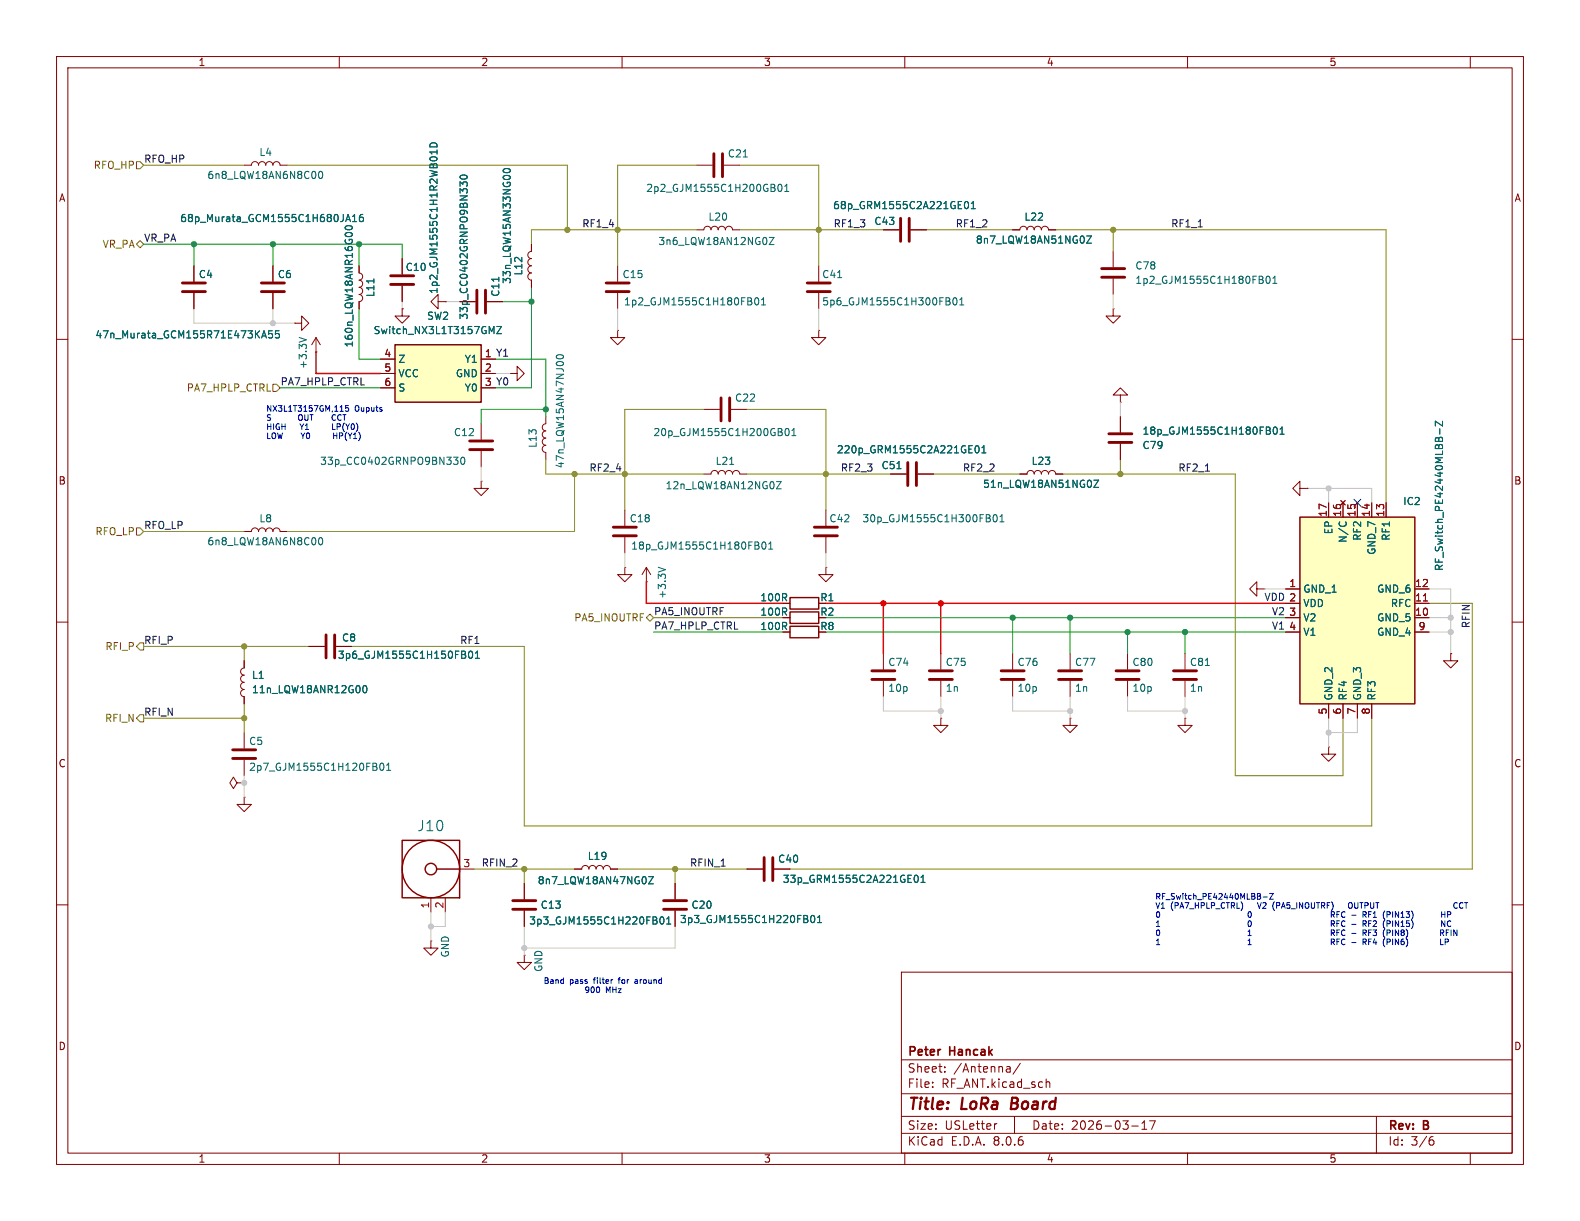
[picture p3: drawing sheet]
<svg xmlns="http://www.w3.org/2000/svg" width="279mm" height="216mm" viewBox="0 0 279 216" stroke-linecap="round" stroke-linejoin="round" font-family="sans-serif">
<g fill="none" stroke="#840000" stroke-width=".18">
<path d="M10 10h259.4v195.9h-259.4zM12 12h255.4v191.9h-255.4zM60 10v2M110 10v2M160 10v2M210 10v2M260 10v2M123.2 29.2h2.8M128 29.2h2.8M10 60h2M109.2 47v2.8M109.2 51.8v2.8"/>
<path d="M123.2 40.6h1.3a.64 .64 0 0 1 .6-.6 .64 .64 0 0 1 .6 .6 .64 .64 0 0 1 .7-.6 .64 .64 0 0 1 .6 .6 .64 .64 0 0 1 .6-.6 .64 .64 0 0 1 .7 .6 .64 .64 0 0 1 .6-.6 .64 .64 0 0 1 .6 .6h1.3M267.4 60h2M124.5 72.4h2.8M129.3 72.4h2.8M43.2 94h1.2a.64 .64 0 0 1 .7-.7 .64 .64 0 0 1 .6 .7 .64 .64 0 0 1 .7-.7 .64 .64 0 0 1 .6 .7 .64 .64 0 0 1 .6-.7 .64 .64 0 0 1 .7 .7 .64 .64 0 0 1 .6-.7 .64 .64 0 0 1 .6 .7h1.3M110.5 90.2v2.8M110.5 95v2.8M124.5 83.8h1.2a.64 .64 0 0 1 .7-.6 .64 .64 0 0 1 .6 .6 .64 .64 0 0 1 .6-.6 .64 .64 0 0 1 .7 .6 .64 .64 0 0 1 .6-.6 .64 .64 0 0 1 .6 .6 .64 .64 0 0 1 .7-.6 .64 .64 0 0 1 .6 .6h1.3M229.9 86.4v1.2l-1.3-1.2 1.3-1.3v1.3h1.2M231.1 86.4h.1M10 110h2M54.6 114.3h2.8"/>
<path d="M59.4 114.3h2.8M110.5 100.3v1.3h-1.3l1.3 1.3 1.3-1.3h-1.3M110.5 100.3h.1M114.3 102.9h.1M114.3 100.3l.8 1.3M114.3 100.3v2.6M114.3 100.3l-.8 1.3M138.4 106.7h1.3M138.4 109.2h1.3M146 100.3v1.3h-1.2l1.2 1.3 1.3-1.3h-1.3M146 100.3h.1M199.4 115.6v2.8"/>
<path d="M209.5 115.6v2.8M222.2 104.1v1.3l-1.2-1.3 1.2-1.2v1.2h1.3M223.5 104.1h.1M267.4 110h2M189.2 127v1.3h-1.2l1.2 1.2 1.3-1.2h-1.3M189.2 127h.1M199.4 120.4v2.8M209.5 127v1.3h-1.2l1.2 1.2 1.3-1.2h-1.3M209.5 127h.1M209.5 120.4v2.8M234.9 132.1v1.3h-1.2l1.2 1.2 1.3-1.2h-1.3M234.9 132.1h.1"/>
<path d="M10 160h2M267.4 160h2M159.4 171.9h108v32h-108zM159.4 197.4h108M159.4 193.4h108M159.4 187.4h108M164.9 192.1v.2M164.9 191.4v.1M167.1 189.4v.2M167.1 188.7v.1M176.3 198.7l-.3 .1M178.1 188.6l.5 .1v.9"/>
<path d="M178.6 189.5l-.5 .1M178.6 188.9l-.5 .1M179.4 197.4v3M180.4 188l-1.3 1.9M185.1 191.4h.5v.9M200.1 199.1h1.2M201.9 199.7h.9M201.9 198.6l.5-.4v1.5M203.3 198.2h1l-.7 1.5M243.4 197.4v6.5M60 203.9v2M110 203.9v2"/>
<path d="M159.4 200.4h108M160 203.9v2M210 203.9v2M253 201.6h.3l.3 .2-.1 .5-.5 .2M253.4 201l-.4 .1M260 203.9v2"/>
</g>
<path d="M179 194.1l-.3 2h.8" fill="none" stroke="#840000" stroke-width=".4"/>
<g fill="none" stroke="#006464" stroke-width=".18">
<path d="M131.4 27.8h.8M137 33.3v.4M137.7 32.6h.2a.68 .68 0 0 1 .4 .6 .68 .68 0 0 1-.4 .7 .84 .84 0 0 1-.2-1.3zM138.8 33.9h.7M138.8 32.9l.3-.3v1.3M132.7 53.3l.3 .2-.1 .3-.2 .1M132.8 52.7l.1 .2-.1 .3M133.6 52.8l.2-.2a.68 .68 0 0 1 .4 .7 .68 .68 0 0 1-.4 .6l-.2-.1-.2-.4zM134.7 53.9h.7M134.7 53l.3-.4v1.3M136 42h.9l-.9 1.3h.9M138.3 76.5v.4"/>
<path d="M138.9 75.9l.2-.1a.68 .68 0 0 1 .5 .6 .68 .68 0 0 1-.5 .6l-.2-.1-.1-.4zM140 77h.8M140 76.1l.4-.3v1.2M56.5 95.2l.1-.1a.68 .68 0 0 1 .5 .6 .68 .68 0 0 1-.5 .6l-.1-.1-.2-.3zM129 82.1h.8M133.9 96.4l.3 .3v.3l-.2 .1M134.1 95.9l.1 .2-.1 .3M134.8 96l.2-.2a.68 .68 0 0 1 .5 .7 .68 .68 0 0 1-.5 .6l-.2-.1-.1-.4zM135.9 97.1h.8M135.9 96.2l.4-.4v1.3M137.3 85.2h.8l-.8 1.2h.8M82.1 115.7l.3 .3-.1 .3-.2 .1"/>
<path d="M82.2 115.2l.1 .2-.1 .3M83 115.2l.2-.1a.68 .68 0 0 1 .4 .7 .68 .68 0 0 1-.4 .6 .84 .84 0 0 1-.2-1.2zM84.1 116.4h.7M84.1 115.5l.3-.4v1.3M116.4 100.3l1.3 .4M213.1 117.7h.8"/>
</g>
<g fill="none" stroke="#840000" stroke-width=".51">
<path d="M126.2 27.2v4M127.8 27.2v4M107.2 50h4.1M107.2 51.6h4.1M127.5 70.4v4M129 70.4v4M108.5 93.2h4M108.5 94.7h4M57.7 112.3v4M59.2 112.3v4M197.4 118.6h4M207.5 118.6h4.1"/>
<path d="M197.4 120.1h4M207.5 120.1h4.1"/>
</g>
<path d="M139.7 105.7h5.1v2h-5.1zM139.7 108.2h5.1v2h-5.1z" fill="none" stroke="#840000" stroke-width=".25"/>
<path d="M229.9 91.4h20.3v33.1h-20.3z" fill="#ffffc2"/>
<path d="M229.9 91.4h20.3v33.1h-20.3z" fill="none" stroke="#840000" stroke-width=".25"/>
<g fill="none" stroke="#840000" stroke-width=".18">
<path d="M234.9 88.9v2.5M237.1 88.5l.8 .8M237.5 88.9v2.5M237.9 88.5l-.8 .8M240 88.9v2.5M242.6 88.9v2.5M245.1 88.9v2.5M227.3 104.1h2.6M227.3 109.2h2.6M227.3 106.7h2.6M227.3 111.8h2.6M250.2 104.1h2.5"/>
<path d="M250.2 109.2h2.5M250.2 106.7h2.5M250.2 111.8h2.5M234.9 124.5v2.5M237.5 124.5v2.5M240 124.5v2.5M242.6 124.5v2.5"/>
</g>
<path d="M251.7 106.3h.7" fill="none" stroke="#a90000" stroke-width=".18"/>
<path d="M254.6 75.8v1M255.1 74.5v.8l-1.3-.8v.8M236.9 92.3l-.1 .2M237.9 92.3l.2 .2" fill="none" stroke="#006464" stroke-width=".18"/>
<path d="M69.8 61h15.3v10.1h-15.3z" fill="#ffffc2"/>
<g fill="none" stroke="#840000" stroke-width=".25">
<path d="M69.8 61h15.3v10.1h-15.3zM139.7 110.7h5.1v2.1h-5.1zM71.1 148.6h10.2v10.2h-10.2zM77.2 153.7h4.1"/>
<circle cx="76.2" cy="153.7" r="5.1"/>
<circle cx="76.2" cy="153.7" r="1.02"/>
</g>
<g fill="none" stroke="#840000" stroke-width=".18">
<path d="M43.2 29.2h1.2a.64 .64 0 0 1 .7-.6 .64 .64 0 0 1 .6 .6 .64 .64 0 0 1 .7-.6 .64 .64 0 0 1 .6 .6 .64 .64 0 0 1 .6-.6 .64 .64 0 0 1 .7 .6 .64 .64 0 0 1 .6-.6 .64 .64 0 0 1 .6 .6h1.3M34.3 47v2.8M34.3 51.8v2.8M48.3 47v2.8M48.3 51.8v2.8M52.1 57.2h1.2v1.2l1.3-1.2-1.3-1.3v1.3M52.1 57.2h.1M55.9 59.7l.7 1.3M55.9 59.7v2.5M55.9 59.7l-.8 1.3M63.5 49.5a.64 .64 0 0 1 .6 .7 .64 .64 0 0 1-.6 .6 .64 .64 0 0 1 .6 .6 .64 .64 0 0 1-.6 .7 .63 .63 0 0 1 .6 .6 .63 .63 0 0 1-.6 .6v1.3M63.5 47v1.3a.63 .63 0 0 1 .6 .6 .63 .63 0 0 1-.6 .6"/>
<path d="M71.1 54.6v1.3h-1.3l1.3 1.3 1.3-1.3h-1.3M71.1 54.6h.1M71.1 45.7v2.8M71.1 50.5v2.8M77.5 53.3v1.3l-1.3-1.3 1.3-1.2v1.2h1.2M78.7 53.3h.1M81.3 53.3h2.8M86.1 53.3h2.8M94 43.2v1.3a.64 .64 0 0 0-.7 .6 .64 .64 0 0 0 .7 .6 .64 .64 0 0 0-.7 .7 .64 .64 0 0 0 .7 .6 .64 .64 0 0 0-.7 .6 .64 .64 0 0 0 .7 .7 .64 .64 0 0 0-.7 .6 .64 .64 0 0 0 .7 .6M94 49.5v1.3M109.2 58.4v1.3h-1.3l1.3 1.3 1.3-1.3h-1.3M109.2 58.4h.1"/>
<path d="M144.8 58.4v1.3h-1.3l1.3 1.3 1.2-1.3h-1.2M144.8 58.4h.1M144.8 47v2.8M144.8 51.8v2.8M156.2 40.6h2.8M161 40.6h2.8M179.1 40.6h1.2a.64 .64 0 0 1 .7-.6 .64 .64 0 0 1 .6 .6 .64 .64 0 0 1 .6-.6 .64 .64 0 0 1 .7 .6 .64 .64 0 0 1 .6-.6 .64 .64 0 0 1 .6 .6 .64 .64 0 0 1 .7-.6 .64 .64 0 0 1 .6 .6h1.3M196.8 54.6v1.3h-1.2l1.2 1.3 1.3-1.3h-1.3M196.8 54.6h.1M196.8 44.5v2.7M196.8 49.3v2.8M55.9 62.2h.1"/>
<path d="M67.3 63.5h2.5M67.3 66h2.5M67.3 68.6h2.5M85.1 63.5h2.5M85.1 66h2.5M85.1 68.6h2.5M85.1 74.9v2.8M85.1 79.8v2.8M90.2 66h1.2v1.3l1.3-1.3-1.3-1.2v1.2M90.2 66h.1M96.5 73.7v1.2a.63 .63 0 0 0-.6 .7 .63 .63 0 0 0 .6 .6M96.5 76.2a.63 .63 0 0 0-.6 .6 .63 .63 0 0 0 .6 .7 .64 .64 0 0 0-.6 .6 .64 .64 0 0 0 .6 .6 .64 .64 0 0 0-.6 .7 .64 .64 0 0 0 .6 .6v1.3"/>
<path d="M198.1 69.9h1.3l-1.3-1.3-1.3 1.3h1.3v1.2M198.1 71.1h.1M198.1 73.7v2.8M198.1 78.5v2.8M85.1 85.1v1.3h-1.3l1.3 1.2 1.3-1.2h-1.3M85.1 85.1h.1M146 90.2v2.8M146 95v2.8M157.5 83.8h2.8M162.3 83.8h2.8M180.3 83.8h1.3a.64 .64 0 0 1 .6-.6 .64 .64 0 0 1 .7 .6 .64 .64 0 0 1 .6-.6 .64 .64 0 0 1 .6 .6 .64 .64 0 0 1 .7-.6 .64 .64 0 0 1 .6 .6 .64 .64 0 0 1 .7-.6 .64 .64 0 0 1 .6 .6h1.3M231.1 86.4h.1"/>
<path d="M234.9 88.9v2.5M237.1 88.5l.8 .8M237.5 88.9v2.5M237.9 88.5l-.8 .8M240 88.9v2.5M242.6 88.9v2.5M245.1 88.9v2.5M43.2 116.8v1.3a.64 .64 0 0 0-.7 .6 .64 .64 0 0 0 .7 .7 .64 .64 0 0 0-.7 .6 .64 .64 0 0 0 .7 .7 .64 .64 0 0 0-.7 .6 .64 .64 0 0 0 .7 .6 .64 .64 0 0 0-.7 .7 .64 .64 0 0 0 .7 .6v1.3M54.6 114.3h2.8M59.4 114.3h2.8M138.4 111.8h1.3M138.4 109.2h1.3"/>
<path d="M138.4 106.7h1.3M156.2 115.6v2.8M166.4 115.6v2.8M179.1 115.6v2.8M189.2 115.6v2.8M227.3 111.8h2.6M227.3 104.1h2.6M227.3 109.2h2.6M227.3 106.7h2.6M250.2 111.8h2.5M250.2 104.1h2.5M250.2 109.2h2.5"/>
<path d="M250.2 106.7h2.5M256.5 115.6v1.2h-1.2l1.2 1.3 1.3-1.3h-1.3M256.5 115.6h.1M41.9 138.4l-.6-1-.7 1 .7 1 .6-1h1.3M43.2 138.4h.1M43.2 129.5v2.8M43.2 134.4v2.8M156.2 120.4v2.8M166.4 127v1.3h-1.3l1.3 1.2 1.2-1.2h-1.2M166.4 127h.1M166.4 120.4v2.8M179.1 120.4v2.8"/>
<path d="M189.2 120.4v2.8M234.9 124.5v2.5M237.5 124.5v2.5M240 124.5v2.5M242.6 124.5v2.5M43.2 141v1.2h-1.3l1.3 1.3 1.2-1.3h-1.2M43.2 141h.1M76.2 158.8v2.5M78.7 158.8v2.5M81.3 153.7h2.5M92.7 156.2v2.8M101.6 153.7h1.3a.64 .64 0 0 1 .6-.7 .64 .64 0 0 1 .6 .7 .64 .64 0 0 1 .7-.7 .64 .64 0 0 1 .6 .7 .64 .64 0 0 1 .6-.7 .64 .64 0 0 1 .7 .7 .64 .64 0 0 1 .6-.7 .64 .64 0 0 1 .6 .7h1.3"/>
<path d="M119.4 156.2v2.8M132.1 153.7h2.8M136.9 153.7h2.8M76.2 166.4v1.2h-1.3l1.3 1.3 1.3-1.3h-1.3M76.2 166.4h.1M92.7 168.9v1.3h-1.3l1.3 1.3 1.3-1.3h-1.3M92.7 168.9h.1M92.7 161v2.8M119.4 161v2.8"/>
</g>
<g fill="none" stroke="#006464" stroke-width=".18">
<path d="M56.5 30.4l.1-.1a.68 .68 0 0 1 .5 .6 .68 .68 0 0 1-.5 .7l-.1-.2-.2-.3zM61.1 39.2l.5-1.3 .4 1.3M61.3 38.8h.6M61.3 40l.5-.1 .4 .1 .1 .2a.69 .69 0 0 1-.5 .5 .69 .69 0 0 1-.7-.3M62.3 39.2h.8M62.3 38.3l.4-.4v1.3M64.2 37.9l-.4 .1a.86 .86 0 0 0 0 1.2l.4-.1 .1-.5-.3-.2-.3 .1-.1 .1M76.1 25.5a.68 .68 0 0 1 .8-.2 .68 .68 0 0 1 .4 .7h-1.3zM77.3 26.5v.7M77.3 26.9h-1.3l.3 .2M81.5 31.1a.68 .68 0 0 1 1.1 .3 .72 .72 0 0 1-1.2-.1zM82.6 32.9v-.5l-.1-.2h-.5l-.2 .4-.4-.4v.7"/>
<path d="M89.1 29.9a.69 .69 0 0 1 1.1 .3 .72 .72 0 0 1-1.2-.1zM170.7 35.8l.1-.2a.68 .68 0 0 1 .5 .7 .68 .68 0 0 1-.5 .6l-.1-.1-.2-.4zM171.8 36.9h.7M171.8 36l.3-.4v1.3M46.3 59.8l.4-1.3 .4 1.3M46.4 59.4h.6M48.1 58.5h-.6v.6l.2-.1h.4l.1 .2-.1 .4-.1 .2-.5-.2M49.4 58.5h-.7v.6l.2-.1h.4l.1 .2v.4l-.2 .2-.5-.2M52.9 59.7l1.3 .4M66.1 49.3v.7M86.9 58.6l.5-.9v1.3M87.8 57.7h.9l-.9 1.3h.9"/>
<path d="M88.2 49v.7M148.1 49.1h.7M167.7 53.3l.3 .2v.3l-.2 .1M167.8 52.7l.2 .2-.2 .3M168.7 52.7l.1-.1a.68 .68 0 0 1 .4 .7 .68 .68 0 0 1-.4 .6 .84 .84 0 0 1-.1-1.2zM169.7 53.9h.7M169.7 53l.4-.4v1.3M192.2 41.7h.8l-.8 1.3h.8M223.1 49.4l.3 .3-.1 .3-.2 .1M223.2 48.9l.1 .2-.1 .3M224.1 48.9l.1-.1a.68 .68 0 0 1 .4 .7 .68 .68 0 0 1-.4 .6 .84 .84 0 0 1-.1-1.2zM225.1 50.1h.7"/>
<path d="M225.1 49.2l.3-.4v1.3M98.4 62.9a.75 .75 0 0 1 1.2 .2 .72 .72 0 0 1-1.2-.1zM172.6 78.9l.1-.1a.68 .68 0 0 1 .5 .6 .68 .68 0 0 1-.5 .7 .84 .84 0 0 1-.1-1.2zM173.6 79.2l.4-.4v1.3M224.4 76.1l.3 .3-.1 .3-.2 .1M224.5 75.6l.1 .2-.1 .3M225.3 75.6l.1-.1a.68 .68 0 0 1 .5 .6 .68 .68 0 0 1-.5 .7 .84 .84 0 0 1-.1-1.2zM226.4 76.8h.7M226.4 75.9l.3-.4v1.3M254.6 75.8v1M255.1 74.5v.8l-1.3-.8v.8M80.2 80.8h.8l-.4 .5 .3 .1v.6l-.2 .1h-.4"/>
<path d="M81.7 80.9l.1-.1a.68 .68 0 0 1 .4 .7 .68 .68 0 0 1-.4 .6 .84 .84 0 0 1-.1-1.2zM158.6 82.9h.7M173.6 80.1h.8M174.8 91.6l.3 .3v.3l-.2 .1M174.9 91.1l.2 .1-.2 .3M175.8 91.1l.1-.1a.68 .68 0 0 1 .5 .6 .68 .68 0 0 1-.5 .7 .84 .84 0 0 1-.1-1.2zM176.8 92.3h.7M176.8 91.4l.4-.4v1.3M193.4 84.9h.9l-.9 1.3h.9M236.9 92.3l-.1 .2M237.9 92.3l.2 .2M82.1 115.7l.3 .3-.1 .3-.2 .1"/>
<path d="M82.2 115.2l.1 .2-.1 .3M83 115.2l.2-.1a.68 .68 0 0 1 .4 .7 .68 .68 0 0 1-.4 .6 .84 .84 0 0 1-.2-1.2zM84.1 116.4h.7M84.1 115.5l.3-.4v1.3M64.3 121.4l.2-.2a.68 .68 0 0 1 .4 .7 .68 .68 0 0 1-.4 .6l-.2-.1-.1-.4zM66.4 135.6l.3 .2-.1 .3-.2 .1M66.5 135l.1 .2-.1 .3M67.3 135.1l.2-.2a.68 .68 0 0 1 .4 .7 .68 .68 0 0 1-.4 .6l-.2-.1-.1-.4zM68.4 136.2h.7M68.4 135.3l.3-.4v1.3M114.7 155h.8l-.8 1.3h.8M161.8 154.9l.2-.1a.68 .68 0 0 1 .4 .6 .68 .68 0 0 1-.4 .6l-.2-.1-.1-.4z"/>
<path d="M162.9 156h.7M162.9 155.1l.3-.3v1.2M115.9 162.7l.3 .3-.1 .3-.1 .1M116 162.2l.1 .2-.1 .3M116.8 162.2l.2-.1a.68 .68 0 0 1 .4 .7 .68 .68 0 0 1-.4 .6l-.2-.1-.1-.4zM117.9 163.4h.7M117.9 162.5l.4-.4v1.3M142.6 162.5l.3 .2-.1 .3-.2 .1M142.7 161.9l.1 .2-.1 .3M143.5 162l.2-.1a.68 .68 0 0 1 .4 .6 .68 .68 0 0 1-.4 .6l-.2-.1-.1-.3zM144.6 163.1h.7M144.6 162.2l.3-.3v1.2"/>
</g>
<g fill="none" stroke="#840000" stroke-width=".51">
<path d="M159.3 38.6v4.1M160.8 38.6v4.1M32.3 51.6h4M32.3 50h4M46.2 51.6h4.1M46.2 50h4.1M69.1 50.3h4.1M69.1 48.8h4.1M84.3 51.3v4.1M85.9 51.3v4.1M142.7 51.6h4.1M142.7 50h4.1"/>
<path d="M194.8 47.5h4.1M194.8 49h4.1M83.1 78h4M83.1 79.5h4M196.1 78.2h4.1M196.1 76.7h4.1M144 93.2h4.1M144 94.7h4.1M160.5 81.8v4.1M162.1 81.8v4.1M154.2 118.6h4M164.3 118.6h4.1"/>
<path d="M177 118.6h4.1M187.2 118.6h4.1M41.1 132.6h4.1M41.1 134.1h4.1M154.2 120.1h4M164.3 120.1h4.1M177 120.1h4.1M187.2 120.1h4.1M90.7 159.3h4M117.3 159.3h4.1M135.1 151.6v4.1M136.7 151.6v4.1"/>
<path d="M90.7 160.8h4M117.3 160.8h4.1"/>
</g>
<path d="M24.1 28.6h.7l.6 .6-.6 .6h-.7zM24.1 43.2l.7-.7 .6 .7-.6 .6zM48.3 67.9h.6l.6 .7-.6 .6h-.6zM24.1 93.3h.7l.6 .7-.6 .6h-.7zM24.8 113.7h.6v1.2h-.6l-.7-.6zM114.3 109.2l.6-.6 .7 .6-.7 .7zM24.8 126.4h.6v1.2h-.6l-.7-.6z" fill="none" stroke="#725600" stroke-width=".18"/>
<path d="M211.9 40.1h.7M213.2 83.3h.7" fill="none" stroke="#0f0f0f" stroke-width=".18"/>
<g fill="none" stroke="#0000c2" stroke-width=".18">
<path d="M52.8 73.7v.3a.33 .33 0 0 0 .3 .3 .33 .33 0 0 0 .4-.3v-.3M53 74.9l.4 .6M53.2 76.5l.4 .6M53.6 77.1v.4M53.9 76.5l-.3 .6M58.8 73.6a.45 .45 0 0 0 0 .5 .45 .45 0 0 0 .5 .1M58.8 74.9v1h.5M59 76.5v1M59 77h.6M59.6 76.5v1M59.8 73.6a.45 .45 0 0 0 0 .5 .45 .45 0 0 0 .5 .1M60.1 72.7h.6"/>
<path d="M60.2 75.1l-.2-.2h-.4v1M60.2 75.3l-.2 .2h-.4M60.4 76.5h-.4v1M60.6 77l-.6 .1M61.6 71.7h-.5v.5l.5-.1v.5l-.1 .1-.4-.1M222.4 159.6l.3 1 .3-1M223.4 158.6h.7M224.5 158h.7l-.7 1h.7M225.4 159.5h-.1M238.5 159.7l.2-.1a.34 .34 0 0 1 .4 .3v.4a.33 .33 0 0 1-.3 .3 .33 .33 0 0 1-.3-.3zM239.6 159.6v.8l.3 .2M257.7 159.7a.44 .44 0 0 0-.6 .4 .44 .44 0 0 0 .6 .4"/>
<path d="M258.7 159.7a.44 .44 0 0 0-.6 .4 .44 .44 0 0 0 .6 .4M259 159.6h.6M259.3 159.6v1M106 174.7v.6M108.3 173.2h.1M109.3 173.2h.4M112.6 173.2l-.3 .1M112.6 173.5l-.3 .2v.2h.3M220.7 165.4h.6M220.7 164.7l.3-.3v1M220.7 166.3l.3-.3v1M220.7 167h.6"/>
<path d="M220.8 161.3l.1-.1a.53 .53 0 0 1 .4 .5 .53 .53 0 0 1-.4 .5 .67 .67 0 0 1-.1-.9zM220.8 162.9l.1-.1a.53 .53 0 0 1 .4 .5 .53 .53 0 0 1-.4 .5 .67 .67 0 0 1-.1-.9zM225.3 160.9l.1 .1M235.4 161.2v1M235.4 163.3h.5v-.4l-.5-.1v1M235.4 165l.5-.1v-.4l-.5-.1v1M235.4 166.6l.5-.1v-.4l-.5-.1v1M235.6 161.7l.4 .5M235.6 163.3l.4 .5M235.6 165l.4 .4M235.6 166.6l.4 .4M235.9 161.6l-.5 .1"/>
<path d="M236.4 161.7h.3M236.4 161.2v1M236.4 163.3h.3M236.4 164.9h.3M236.4 166.5h.3M236.9 162.8h-.5v1M236.9 164.4h-.5v1M236.9 166h-.5v1M237.8 164.5a.44 .44 0 0 0-.6 .4 .44 .44 0 0 0 .6 .4M237.8 161.3a.44 .44 0 0 0-.6 .4 .44 .44 0 0 0 .6 .4M237.8 162.9a.44 .44 0 0 0-.6 .4 .44 .44 0 0 0 .6 .4M237.8 166.1a.44 .44 0 0 0-.6 .4 .44 .44 0 0 0 .6 .4"/>
<path d="M239 161.8h.8M239 163.4h.8M239 165.1h.8M239 166.7h.8M241 161.2v1M241 163.3h.5l.1-.4-.6-.1v1M241 165l.5-.1 .1-.4-.6-.1v1M241 166.6l.5-.1 .1-.4-.6-.1v1M241.3 161.7l.3 .5M241.3 163.3l.3 .5M241.3 165l.3 .4M241.3 166.6l.3 .4"/>
<path d="M241.6 161.3l-.1 .4h-.5M242 161.7h.4M242 161.2v1M242 163.3h.4M242 164.9h.4M242 166.5h.4M242.5 162.8h-.5v1M242.5 164.4h-.5v1M242.5 166h-.5v1M242.8 164.4h.6l-.3 .4 .3 .1v.4l-.2 .1-.4-.1M242.8 162.9l.4-.1 .2 .3-.6 .7h.6M242.8 162.2h.6"/>
<path d="M243 161.4l-.2 .1M243.1 166l-.3 .7h.7M243.1 161.2v1M243.3 166.4v.6M247.7 162.2h.6M247.7 163.8h.6M248 166h.2M248.1 164.4l.2 .2-.2 .3 .2 .2M248.1 166.4l.2 .2M248.3 165.2l-.2 .2M248.3 166.9l-.2 .1M248.6 161.2h.7l-.4 .4"/>
<path d="M248.6 164.3l.3 .7M248.6 165.9l.3 .7M249.2 162.8h-.5v.5M249.6 161.1a1.15 1.15 0 0 1 0 1.5M249.6 162.7a1.15 1.15 0 0 1 0 1.5"/>
</g>
<g fill="none" stroke="#c2c2c2" stroke-width=".18">
<path d="M34.3 54.6v2.6h17.8M48.3 54.6v2.6M71.1 53.3v1.3M78.7 53.3h2.6M109.2 54.6v3.8M144.8 54.6v3.8M196.8 52.1v2.5M87.6 66h2.6M198.1 71.1v2.6M85.1 82.6v2.5M110.5 97.8v2.5M146 97.8v2.5"/>
<path d="M231.1 86.4h11.5v2.5M234.9 86.4v2.5M223.5 104.1h3.8M252.7 104.1h3.8v11.5M252.7 111.8h3.8M252.7 109.2h3.8M43.2 137.2v3.8M156.2 123.2v2.5h10.2M166.4 123.2v3.8M179.1 123.2v2.5h10.1M189.2 123.2v3.8M199.4 123.2v2.5h10.1"/>
<path d="M209.5 123.2v3.8M234.9 127v5.1M240 127v2.5h-5.1M76.2 161.3v5.1M78.7 161.3v2.5h-2.5M92.7 163.8v5.1M119.4 163.8v3.8h-26.7"/>
</g>
<g fill="none" stroke="#009600" stroke-width=".18">
<path d="M25.4 43.2h45.7v2.5M34.3 43.2v3.8M48.3 43.2v3.8M63.5 43.2v3.8M63.5 54.6v8.9h3.8M88.9 53.3h5.1M94 50.8v17.8h-6.4M49.5 68.6h17.8M87.6 63.5h8.9v10.2M96.5 72.4h-11.4v2.5M115.6 111.8h22.8M146 109.2h81.3"/>
<path d="M146 111.8h81.3M179.1 109.2v6.4M189.2 109.2v6.4M199.4 111.8v3.8M209.5 111.8v3.8"/>
</g>
<g fill="none" stroke="#848400" stroke-width=".18">
<path d="M25.4 29.2h17.8M50.8 29.2h49.5v11.4M123.2 29.2h-14v17.8M130.8 29.2h14v17.8M123.2 40.6h-29.2v2.6M130.8 40.6h25.4M163.8 40.6h15.3M186.7 40.6h58.4v48.3M196.8 40.6v3.9M124.5 72.4h-14v17.8M132.1 72.4h13.9v17.8M25.4 94h17.8"/>
<path d="M96.5 81.3v2.5h28M101.6 83.8v10.2h-50.8M132.1 83.8h25.4M165.1 83.8h15.2M188 83.8h30.4v53.4h19.1v-10.2M198.1 81.3v2.5M25.4 114.3h29.2M43.2 114.3v2.5M62.2 114.3h30.5v31.8h149.9v-19.1M115.6 109.2h22.8M252.7 106.7h7.6v47h-120.6M25.4 127h17.8"/>
<path d="M43.2 124.5v5M83.8 153.7h17.8M92.7 153.7v2.5M109.2 153.7h22.9M119.4 153.7v2.5"/>
</g>
<path d="M55.9 62.2v3.8h11.4M114.3 102.9v3.8h24.1M146 106.7h81.3M156.2 106.7v8.9M166.4 106.7v8.9" fill="none" stroke="#f00" stroke-width=".25"/>
<path d="M239.4 88.3l1.2 1.2M240.6 88.3l-1.2 1.2" fill="none" stroke="#000084" stroke-width=".18"/>
<path d="M251.7 106.3h.7" fill="none" stroke="#a90000" stroke-width=".18"/>
<g fill="#009600" stroke="#009600" stroke-width=".18">
<circle cx="96.5" cy="72.4" r=".46"/>
<circle cx="179.1" cy="109.2" r=".46"/>
<circle cx="189.2" cy="109.2" r=".46"/>
<circle cx="209.5" cy="111.8" r=".46"/>
<circle cx="199.4" cy="111.8" r=".46"/>
<circle cx="48.3" cy="43.2" r=".46"/>
<circle cx="63.5" cy="43.2" r=".46"/>
<circle cx="34.3" cy="43.2" r=".46"/>
<circle cx="94" cy="53.3" r=".46"/>
</g>
<g fill="#848400" stroke="#848400" stroke-width=".18">
<circle cx="101.6" cy="83.8" r=".46"/>
<circle cx="110.5" cy="83.8" r=".46"/>
<circle cx="43.2" cy="114.3" r=".46"/>
<circle cx="146" cy="83.8" r=".46"/>
<circle cx="196.8" cy="40.6" r=".46"/>
<circle cx="198.1" cy="83.8" r=".46"/>
<circle cx="92.7" cy="153.7" r=".46"/>
<circle cx="119.4" cy="153.7" r=".46"/>
<circle cx="43.2" cy="127" r=".46"/>
<circle cx="144.8" cy="40.6" r=".46"/>
<circle cx="100.3" cy="40.6" r=".46"/>
<circle cx="109.2" cy="40.6" r=".46"/>
</g>
<g fill="#c2c2c2" stroke="#c2c2c2" stroke-width=".18">
<circle cx="48.3" cy="57.2" r=".46"/>
<circle cx="166.4" cy="125.7" r=".46"/>
<circle cx="234.9" cy="86.4" r=".46"/>
<circle cx="43.2" cy="138.4" r=".46"/>
<circle cx="76.2" cy="163.8" r=".46"/>
<circle cx="92.7" cy="167.6" r=".46"/>
<circle cx="256.5" cy="111.8" r=".46"/>
<circle cx="209.5" cy="125.7" r=".46"/>
<circle cx="256.5" cy="109.2" r=".46"/>
<circle cx="234.9" cy="129.5" r=".46"/>
<circle cx="189.2" cy="125.7" r=".46"/>
</g>
<g fill="#f00" stroke="#f00" stroke-width=".18">
<circle cx="156.2" cy="106.7" r=".46"/>
<circle cx="166.4" cy="106.7" r=".46"/>
</g>
<g font-size="2.8" fill="#840000">
<text x="160.4" y="196.8">Title:</text>
<text x="170.1" y="196.8">LoRa</text>
<text x="179.6" y="196.8">Board</text>
</g>
<text font-size="2.5" fill="#006464" x="73.7" y="147.2">J10</text>
<g font-size="2.1" fill="#840000">
<text x="160.4" y="189.9">Sheet:</text>
<text x="160.4" y="187.1">Peter</text>
<text x="168" y="187.1">Hancak</text>
<text x="168.6" y="189.9">/Antenna/</text>
<text x="160.4" y="192.6">File:</text>
<text x="166.5" y="192.6">RF_ANT.kicad_sch</text>
<text x="160.4" y="202.8">KiCad</text>
<text x="160.4" y="200">Size:</text>
<text x="167.1" y="200">USLetter</text>
<text x="168.1" y="202.8">E.D.A.</text>
<text x="175.7" y="202.8">8.0.6</text>
<text x="182.4" y="200">Date:</text>
<text x="189.4" y="200">2026-03-17</text>
<text x="245.4" y="200.2">Rev:</text>
<text x="245.4" y="202.8">Id:</text>
<text x="249.5" y="202.8">3/6</text>
<text x="251.8" y="200.2">B</text>
</g>
<g font-size="1.8" fill="#840000">
<text x="35" y="11.9">1</text>
<text x="85" y="11.9">2</text>
<text x="135" y="11.9">3</text>
<text x="185" y="11.9">4</text>
<text x="235" y="11.9">5</text>
<text x="10.3" y="35.9">A</text>
<text x="267.7" y="35.9">A</text>
<text x="10.3" y="85.9">B</text>
<text x="267.7" y="85.9">B</text>
<text x="145" y="106.5">R1</text>
<text x="145" y="109.1">R2</text>
<text x="145" y="111.6">R8</text>
<text x="10.3" y="135.9">C</text>
<text x="267.7" y="135.9">C</text>
<text x="10.3" y="185.9">D</text>
<text x="267.7" y="185.9">D</text>
<text x="35" y="205.8">1</text>
<text x="85" y="205.8">2</text>
<text x="135" y="205.8">3</text>
<text x="185" y="205.8">4</text>
<text x="235" y="205.8">5</text>
</g>
<g font-size="1.8" fill="#0f0f0f">
<text x="25.4" y="28.9">RFO_HP</text>
<text x="102.9" y="40.3">RF1_4</text>
<text x="147.3" y="40.3">RF1_3</text>
<text x="168.9" y="40.3">RF1_2</text>
<text x="207" y="40.3">RF1_1</text>
<text x="25.4" y="42.8">VR_PA</text>
<text x="85.7" y="63.2">1 Y1</text>
<text x="49.5" y="68.2">PA7_HPLP_CTRL</text>
<text x="85.7" y="68.3">3 Y0</text>
<text x="104.1" y="83.5">RF2_4</text>
<text x="148.6" y="83.5">RF2_3</text>
<text x="170.2" y="83.5">RF2_2</text>
<text x="208.3" y="83.5">RF2_1</text>
<text x="25.4" y="93.6">RFO_LP</text>
<text x="223.5" y="106.3">VDD 2</text>
<text x="25.4" y="114">RFI_P</text>
<text x="81.3" y="114">RF1</text>
<text x="115.6" y="111.4">PA7_HPLP_CTRL</text>
<text x="115.6" y="108.9">PA5_INOUTRF</text>
<text x="224.8" y="108.9">V2</text>
<text x="224.8" y="111.4">V1</text>
<text x="260" y="111.2" transform="rotate(-90 260 111.2)">RFIN</text>
<text x="25.4" y="126.7">RFI_N</text>
<text x="85.1" y="153.3">RFIN_2</text>
<text x="121.9" y="153.3">RFIN_1</text>
</g>
<g font-size="1.8" fill="#006464">
<text x="45.8" y="27.8">L4</text>
<text x="128.6" y="28">C21</text>
<text x="36.6" y="31.9">6n8_LQW18AN6N8C00</text>
<text x="114.2" y="34.1">2p2_GJM1555C1H200GB01</text>
<text x="31.8" y="39.5">68p_Murata_GCM1555C1H680JA16</text>
<text x="125.2" y="39.2">L20</text>
<text x="147.2" y="37.2">68p_GRM1555C2A221GE01</text>
<text x="154.5" y="40">C43</text>
<text x="181.1" y="39.2">L22</text>
<text x="116.3" y="43.5">3n6_LQW18AN12NG0Z</text>
<text x="172.5" y="43.3">8n7_LQW18AN51NG0Z</text>
<text x="200.7" y="47.9">C78</text>
<text x="35.1" y="49.4">C4</text>
<text x="49" y="49.4">C6</text>
<text x="66.4" y="52.6" transform="rotate(-90 66.4 52.6)">L11</text>
<text x="71.6" y="48.1">C10</text>
<text x="77.6" y="52.1" transform="rotate(-90 77.6 52.1)">1p2_GJM1555C1H1R2WB01D</text>
<text x="88.5" y="52.6" transform="rotate(-90 88.5 52.6)">C11</text>
<text x="90.5" y="50.3" transform="rotate(-90 90.5 50.3)">33n_LQW15AN33NG00</text>
<text x="92.6" y="48.8" transform="rotate(-90 92.6 48.8)">L12</text>
<text x="110" y="49.4">C15</text>
<text x="145.3" y="49.4">C41</text>
<text x="200.7" y="50.4">1p2_GJM1555C1H180FB01</text>
<text x="66" y="59.3">Switch_NX3L1T3157GMZ</text>
<text x="75.4" y="56.7">SW2</text>
<text x="82.9" y="56.6" transform="rotate(-90 82.9 56.6)">33p_CC0402GRNPO9BN330</text>
<text x="110.2" y="54.2">1p2_GJM1555C1H180FB01</text>
<text x="145.3" y="54.2">5p6_GJM1555C1H300FB01</text>
<text x="16.8" y="60">47n_Murata_GCM155R71E473KA55</text>
<text x="54.5" y="65.3" transform="rotate(-90 54.5 65.3)">+3.3V</text>
<text x="62.6" y="61.5" transform="rotate(-90 62.6 61.5)">160n_LQW18ANR16G00</text>
<text x="70.4" y="64.4">Z</text>
<text x="82.1" y="64.4">Y1</text>
<text x="70.4" y="66.9">VCC</text>
<text x="70.4" y="69.4">S</text>
<text x="80.5" y="66.9">GND</text>
<text x="82.1" y="69.4">Y0</text>
<text x="129.9" y="71.2">C22</text>
<text x="80.2" y="77.3">C12</text>
<text x="115.4" y="77.3">20p_GJM1555C1H200GB01</text>
<text x="201.9" y="77.1">18p_GJM1555C1H180FB01</text>
<text x="56.5" y="82.4">33p_CC0402GRNPO9BN330</text>
<text x="95.1" y="79.3" transform="rotate(-90 95.1 79.3)">L13</text>
<text x="99.9" y="82.9" transform="rotate(-90 99.9 82.9)">47n_LQW15AN47NJ00</text>
<text x="126.4" y="82.4">L21</text>
<text x="147.9" y="80.4">220p_GRM1555C2A221GE01</text>
<text x="155.8" y="83.2">C51</text>
<text x="182.3" y="82.4">L23</text>
<text x="201.9" y="79.6">C79</text>
<text x="117.6" y="86.7">12n_LQW18AN12NG0Z</text>
<text x="173.7" y="86.5">51n_LQW18AN51NG0Z</text>
<text x="248" y="89.5">IC2</text>
<text x="45.8" y="92.6">L8</text>
<text x="111.3" y="92.6">C18</text>
<text x="146.6" y="92.6">C42</text>
<text x="152.4" y="92.6">30p_GJM1555C1H300FB01</text>
<text x="235.8" y="94.6" transform="rotate(-90 235.8 94.6)">EP</text>
<text x="240.9" y="95.7" transform="rotate(-90 240.9 95.7)">RF2</text>
<text x="246" y="95.7" transform="rotate(-90 246 95.7)">RF1</text>
<text x="36.6" y="96.6">6n8_LQW18AN6N8C00</text>
<text x="111.5" y="97.4">18p_GJM1555C1H180FB01</text>
<text x="238.4" y="96.1" transform="rotate(-90 238.4 96.1)">N/C</text>
<text x="243.4" y="98.2" transform="rotate(-90 243.4 98.2)">GND_7</text>
<text x="255.4" y="101.1" transform="rotate(-90 255.4 101.1)">RF_Switch_PE42440MLBB-Z</text>
<text x="118" y="106" transform="rotate(-90 118 106)">+3.3V</text>
<text x="134.4" y="106.5">100R</text>
<text x="230.4" y="105">GND_1</text>
<text x="230.4" y="107.5">VDD</text>
<text x="243.4" y="105">GND_6</text>
<text x="245.9" y="107.5">RFC</text>
<text x="60.4" y="113.6">C8</text>
<text x="134.4" y="109.1">100R</text>
<text x="134.4" y="111.6">100R</text>
<text x="230.4" y="110.1">V2</text>
<text x="230.4" y="112.6">V1</text>
<text x="243.4" y="110.1">GND_5</text>
<text x="243.4" y="112.6">GND_4</text>
<text x="59.6" y="116.7">3p6_GJM1555C1H150FB01</text>
<text x="157" y="118">C74</text>
<text x="167.1" y="118">C75</text>
<text x="179.8" y="118">C76</text>
<text x="190" y="118">C77</text>
<text x="200.2" y="118">C80</text>
<text x="210.3" y="118">C81</text>
<text x="44.5" y="122.8">11n_LQW18ANR12G00</text>
<text x="44.5" y="120.2">L1</text>
<text x="157" y="122.5">10p</text>
<text x="167.1" y="122.5">1n</text>
<text x="179.8" y="122.5">10p</text>
<text x="190" y="122.5">1n</text>
<text x="200.2" y="122.5">10p</text>
<text x="210.3" y="122.5">1n</text>
<text x="235.8" y="124" transform="rotate(-90 235.8 124)">GND_2</text>
<text x="238.4" y="124" transform="rotate(-90 238.4 124)">RF4</text>
<text x="240.9" y="124" transform="rotate(-90 240.9 124)">GND_3</text>
<text x="243.4" y="124" transform="rotate(-90 243.4 124)">RF3</text>
<text x="44" y="131.9">C5</text>
<text x="44" y="136.5">2p7_GJM1555C1H120FB01</text>
<text x="103.8" y="152.2">L19</text>
<text x="137.5" y="152.8">C40</text>
<text x="95" y="156.6">8n7_LQW18AN47NG0Z</text>
<text x="95.5" y="160.9">C13</text>
<text x="122.2" y="160.9">C20</text>
<text x="138.3" y="156.3">33p_GRM1555C2A221GE01</text>
<text x="93.5" y="163.7">3p3_GJM1555C1H220FB01</text>
<text x="120.2" y="163.4">3p3_GJM1555C1H220FB01</text>
<text x="79.6" y="169.4" transform="rotate(-90 79.6 169.4)">GND</text>
<text x="96.1" y="171.9" transform="rotate(-90 96.1 171.9)">GND</text>
</g>
<g font-size="1.8" fill="#725600">
<text x="16.5" y="30.1">RFO_HP</text>
<text x="18.1" y="44">VR_PA</text>
<text x="32.9" y="69.4">PA7_HPLP_CTRL</text>
<text x="16.8" y="94.8">RFO_LP</text>
<text x="101.4" y="110.1">PA5_INOUTRF</text>
<text x="18.5" y="115.2">RFI_P</text>
<text x="18.5" y="127.9">RFI_N</text>
</g>
<g font-size="1.8" fill="#a90000">
<text x="67.9" y="63.2">4</text>
<text x="67.9" y="65.8">5</text>
<text x="85.7" y="65.8">2</text>
<text x="85.7" y="63.2">1</text>
<text x="67.9" y="68.3">6</text>
<text x="85.7" y="68.3">3</text>
<text x="234.7" y="91.5" transform="rotate(-90 234.7 91.5)">17</text>
<text x="237.2" y="91.5" transform="rotate(-90 237.2 91.5)">16</text>
<text x="239.8" y="91.5" transform="rotate(-90 239.8 91.5)">15</text>
<text x="242.3" y="91.5" transform="rotate(-90 242.3 91.5)">14</text>
<text x="244.9" y="91.5" transform="rotate(-90 244.9 91.5)">13</text>
<text x="227.9" y="103.9">1</text>
<text x="227.9" y="106.4">2</text>
<text x="250.1" y="106.4">11</text>
<text x="250.1" y="103.9">12</text>
<text x="227.9" y="109">3</text>
<text x="227.9" y="111.5">4</text>
<text x="250.1" y="109">10</text>
<text x="250.8" y="111.5">9</text>
<text x="234.7" y="126.4" transform="rotate(-90 234.7 126.4)">5</text>
<text x="237.2" y="126.4" transform="rotate(-90 237.2 126.4)">6</text>
<text x="239.8" y="126.4" transform="rotate(-90 239.8 126.4)">7</text>
<text x="242.3" y="126.4" transform="rotate(-90 242.3 126.4)">8</text>
<text x="81.8" y="153.4">3</text>
<text x="75.9" y="160.7" transform="rotate(-90 75.9 160.7)">1</text>
<text x="78.5" y="160.7" transform="rotate(-90 78.5 160.7)">2</text>
</g>
<g font-size="1.4" fill="#0000c2">
<text x="47" y="73">NX3L1T3157GM,115</text>
<text x="47" y="74.6">S</text>
<text x="47" y="76.2">HIGH</text>
<text x="47" y="77.8">LOW</text>
<text x="53.6" y="76.2">Y1</text>
<text x="54.1" y="74.6">OUT</text>
<text x="54.1" y="77.8">Y0</text>
<text x="60.5" y="76.2">LP(Y0)</text>
<text x="61" y="77.8">HP(Y1)</text>
<text x="61" y="74.6">CCT</text>
<text x="62.8" y="73">Ouputs</text>
<text x="204.2" y="159.3">RF_Switch_PE42440MLBB-Z</text>
<text x="204.2" y="160.9">V1</text>
<text x="207" y="160.9">(PA7_HPLP_CTRL)</text>
<text x="223.2" y="160.9">V2</text>
<text x="226" y="160.9">(PA5_INOUTRF)</text>
<text x="240.2" y="160.9">OUTPUT</text>
<text x="204.2" y="162.5">0</text>
<text x="204.2" y="164.1">1</text>
<text x="204.2" y="165.7">0</text>
<text x="204.2" y="167.3">1</text>
<text x="244.8" y="162.5">RFC</text>
<text x="244.8" y="164.1">RFC</text>
<text x="244.8" y="165.7">RFC</text>
<text x="244.8" y="167.3">RFC</text>
<text x="248.7" y="162.5">-</text>
<text x="248.7" y="164.1">-</text>
<text x="248.7" y="165.7">-</text>
<text x="248.7" y="167.3">-</text>
<text x="254.8" y="162.5">(PIN13)</text>
<text x="254.8" y="164.1">(PIN15)</text>
<text x="254.8" y="165.7">(PIN8)</text>
<text x="254.8" y="167.3">(PIN6)</text>
<text x="96" y="174.2">Band</text>
<text x="100.8" y="174.2">pass</text>
<text x="103.2" y="175.8">900</text>
<text x="105.2" y="174.2">filter</text>
<text x="107.1" y="175.8">MHz</text>
<text x="109.8" y="174.2">for</text>
<text x="113" y="174.2">around</text>
</g>
</svg>
